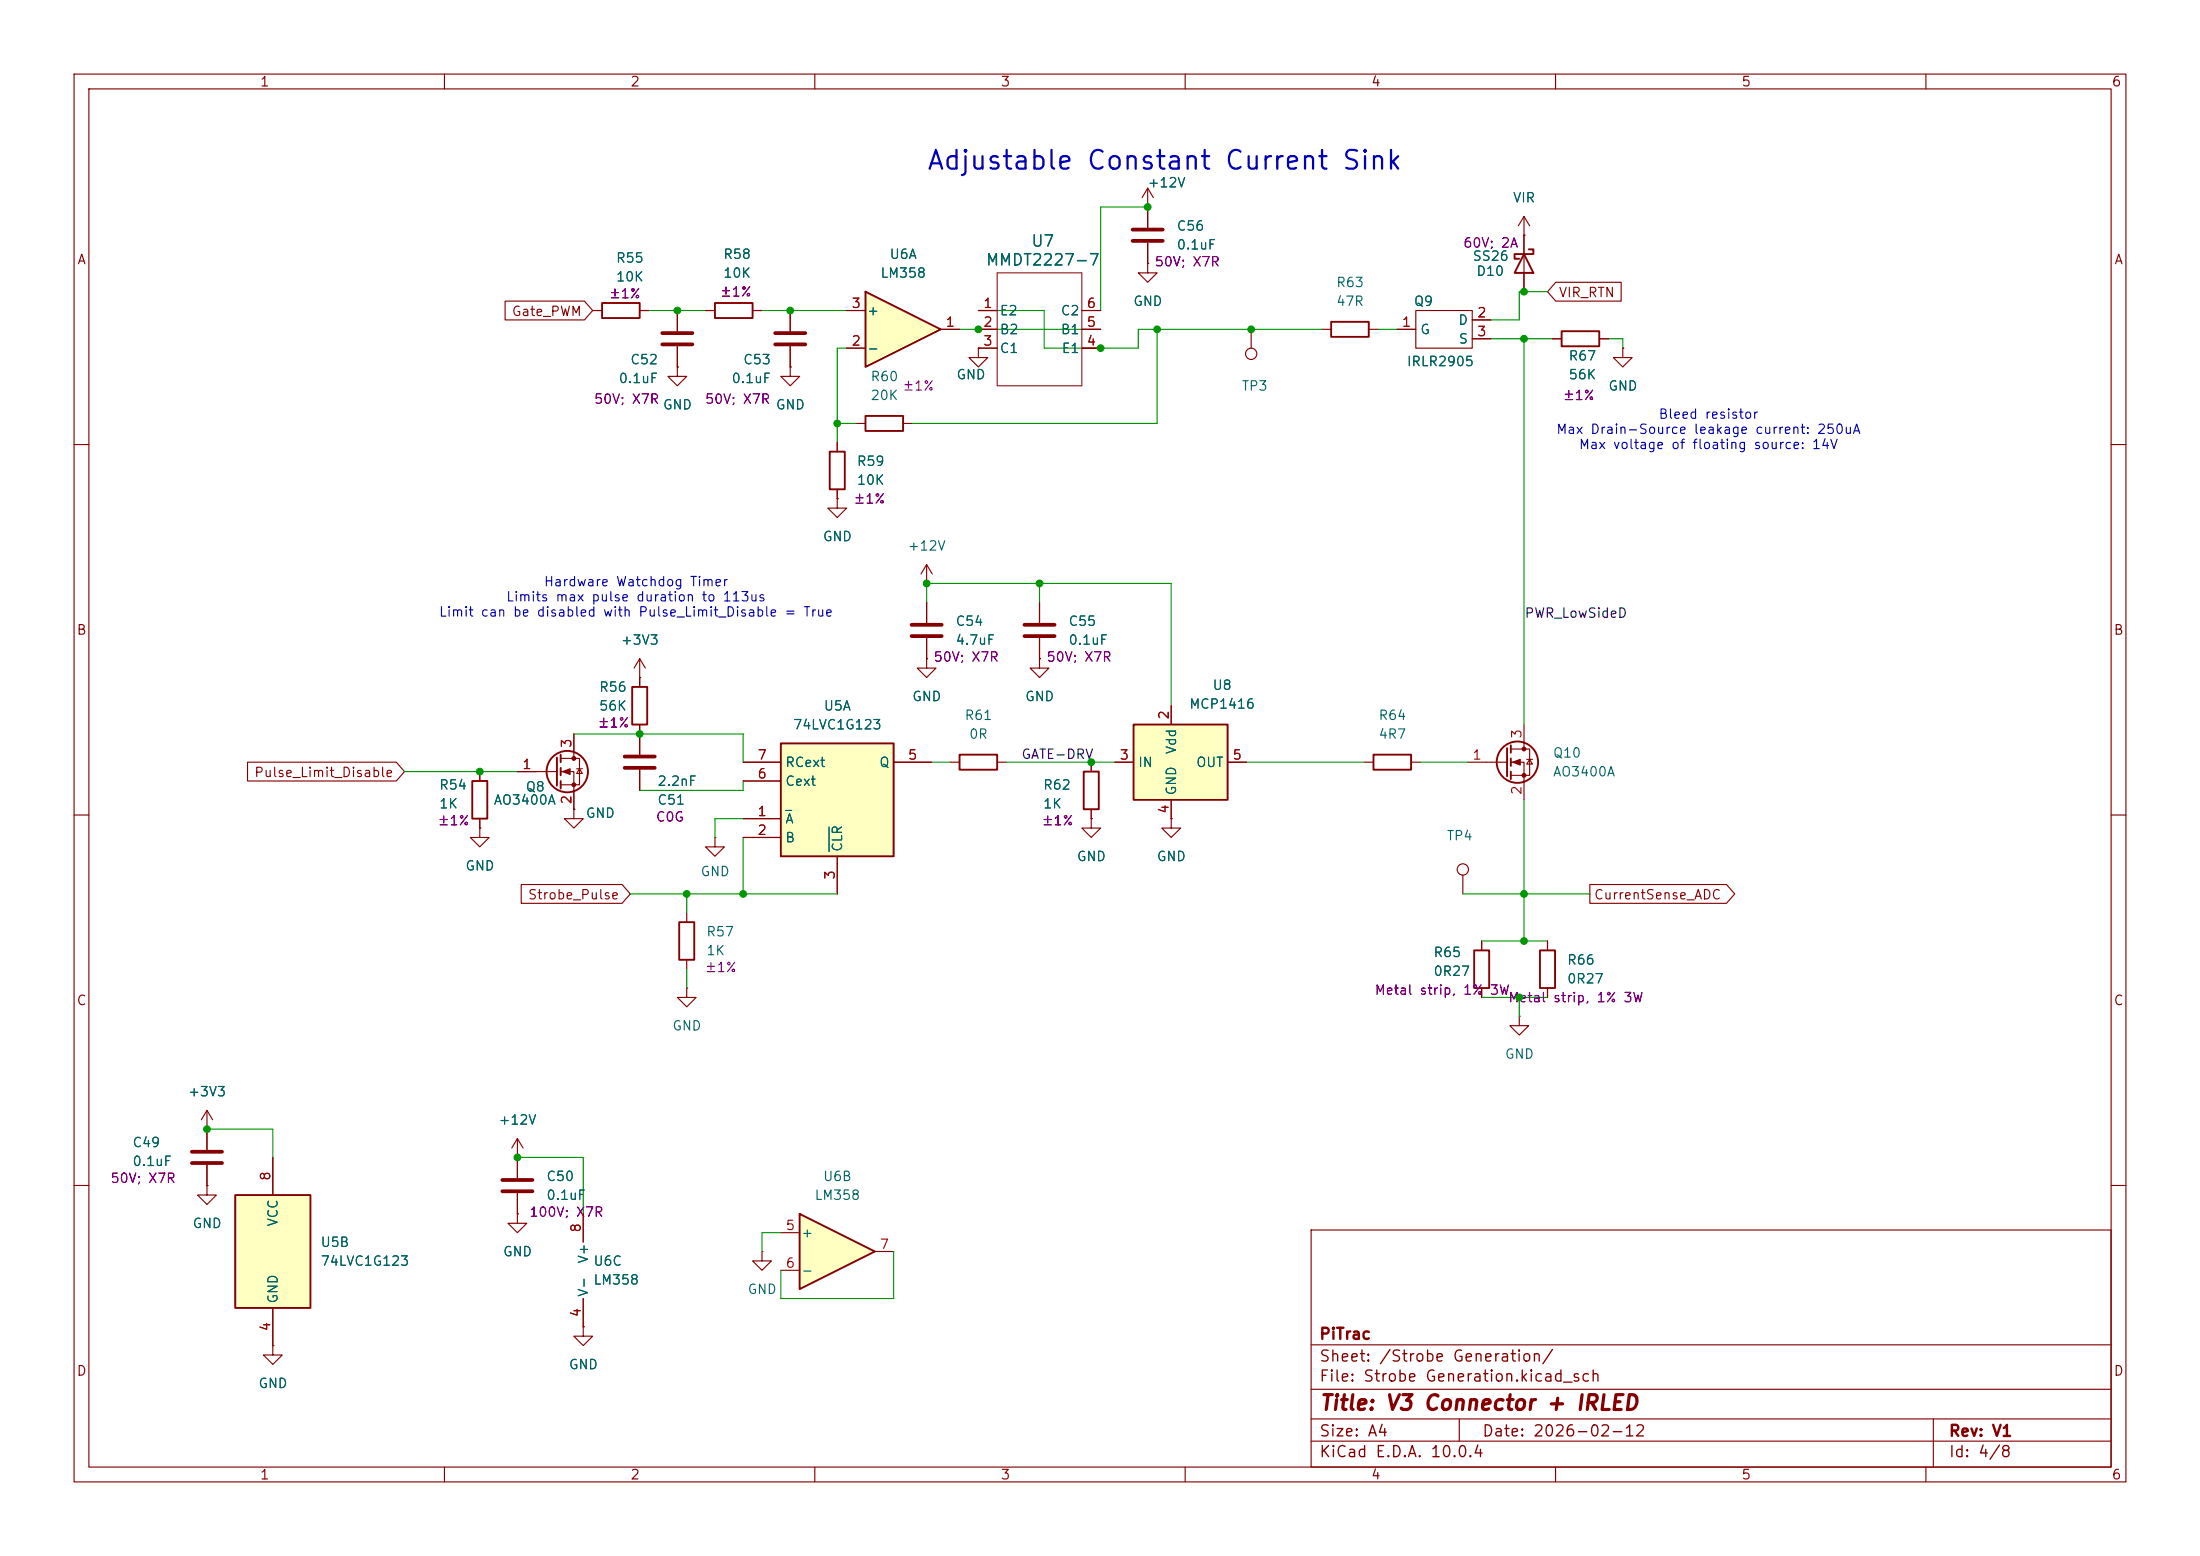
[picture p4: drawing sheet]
<svg xmlns="http://www.w3.org/2000/svg" width="297mm" height="210mm" viewBox="0 0 297 210" stroke-linecap="round" stroke-linejoin="round" font-family="sans-serif">
<g fill="none" stroke="#840000" stroke-width=".15">
<path d="M10 10h277v190h-277zM12 12h273v186h-273zM60 10v2M110 10v2M160 10v2M210 10v2M260 10v2M205.7 31.8h.1M205.7 29.2v10.2M205.7 29.2l-.7 1.3M205.7 29.2l.8 1.3M188.6 44.5h2.5"/>
<path d="M191.1 41.9h7.7v5.1h-7.7zM198.8 43.2h2.5M198.8 45.7h2.5M10 60h2M285 60h2M125.1 88.9v1.3h-1.3l1.3 1.2 1.3-1.2h-1.3M125.1 88.9h.1M10 110h2M285 110h2M92.7 123.2v1.3M92.7 129.5v1.3M200 127v1.3"/>
<path d="M200 133.4v1.2M205.1 137.2v1.2h1.3l-1.3 1.3-1.3-1.3h1.3M205.1 137.2h.1M27.9 152.4h.1M27.9 149.9l-.7 1.2M27.9 149.9l.8 1.2M27.9 149.9v2.5M10 160h2M27.9 160v1.3h1.3l-1.3 1.3-1.2-1.3h1.2M27.9 160h.1M78.7 179.1v1.2h-1.2l1.2 1.3 1.3-1.3h-1.3M78.7 179.1h.1"/>
<path d="M177 166h108v32h-108zM285 160h2M36.8 181.6v1.3h-1.2l1.2 1.3 1.3-1.3h-1.3M36.8 181.6h.1M60 198v2M110 198v2M160 198v2M177 194.5h108M177 191.5h108M177 187.5h108M177 181.5h108M197 191.5v3"/>
<path d="M210 198v2M260 198v2M261 191.5v6.5"/>
</g>
<path d="M205.7 34.3l1.3 2.5h-2.5zM206.4 33.7h.6v.6h-2.5v.6h.6M91.7 124.5h2v5h-2zM199 128.3h2v5.1h-2z" fill="none" stroke="#840000" stroke-width=".25"/>
<path d="M31.7 161.3h10.2v15.2h-10.2z" fill="#ffffc2"/>
<g fill="none" stroke="#840000" stroke-width=".25">
<path d="M210.8 44.7h5.1v2h-5.1zM63.8 105.4h2v5.1h-2zM146.3 104.1h2v5.1h-2zM185.4 101.9h5.1v2h-5.1zM203.5 101v3.8M204 100.6v1M204 102.4v1M204 104.1v1.1M31.7 161.3h10.2v15.2h-10.2z"/>
<circle cx="204.9" cy="102.9" r="2.79"/>
</g>
<g fill="none" stroke="#840000" stroke-width=".15">
<path d="M154.9 35.6v1.2h-1.2l1.2 1.3 1.3-1.3h-1.3M154.9 35.6h.1M132.1 41.9h2.5M132.1 44.5h2.5M132.1 47h2.5M146 41.9h2.6M146 44.5h2.6M146 47h2.6M209.5 45.7h1.3M215.9 45.7h1.3M219.1 47v1.3h1.2l-1.2 1.2-1.3-1.2h1.3M219.1 47h.1"/>
<path d="M125.1 81.3v2.8M125.1 86.1v2.8M140.3 81.3v2.8M140.3 86.1v2.8M205.7 97.8v3.3M64.8 104.1v1.3M64.8 110.5v1.3M147.3 102.9v1.2M147.3 109.2v1.3M158.1 110.5v1.3h1.3l-1.3 1.2-1.3-1.2h1.3M158.1 110.5h.1M184.1 102.9h1.3"/>
<path d="M190.5 102.9h1.3M197.5 118.1v2.6M198.1 102.9h5.4M204 101.1h2.5v3.5h-2.5M204 102.9h1.7v5.1M206.1 102.5h.8M206.5 102.5l.4 .6h-.8zM92.7 133.4v1.2h-1.3l1.3 1.3 1.3-1.3h-1.3M92.7 133.4h.1M27.9 152.4v2.8M27.9 157.2v2.8M36.8 156.2v5.1"/>
<path d="M69.8 156.2h.1M69.8 153.7v5.3M69.8 153.7l.8 1.2M69.8 153.7l-.7 1.2M36.8 176.5v5.1M69.8 161v2.8M78.7 163.8v3.8M78.7 175.3v3.8M102.9 168.9v1.3h1.2l-1.2 1.3-1.3-1.3h1.3M102.9 168.9h.1"/>
<circle cx="197.5" cy="117.3" r=".76"/>
</g>
<path d="M123.1 84.3h4M123.1 85.9h4M138.3 84.3h4.1M138.3 85.9h4.1M25.9 155.4h4.1M25.9 157h4.1M67.8 159.3h4.1M67.8 160.8h4.1" fill="none" stroke="#840000" stroke-width=".51"/>
<path d="M134.6 36.8h11.4v15.3h-11.4z" fill="none" stroke="#840000" stroke-width=".14"/>
<g fill="#840000" stroke="#840000" stroke-width=".15">
<path d="M204.2 102.9l1-.4v.8z"/>
<circle cx="205.7" cy="101.1" r=".25"/>
<circle cx="205.7" cy="104.6" r=".25"/>
</g>
<path d="M107.9 163.8l10.2 5.1-10.2 5.1z" fill="#ffffc2"/>
<path d="M116.8 56.1h5.1v2.1h-5.1zM179.7 43.4h5.1v2.1h-5.1zM85.3 92.7h2.1v5.1h-2.1zM207.9 128.3h2v5.1h-2zM107.9 163.8l10.2 5.1-10.2 5.1z" fill="none" stroke="#840000" stroke-width=".25"/>
<g fill="none" stroke="#840000" stroke-width=".15">
<path d="M154.9 27.9h.1M154.9 25.4v5.3M154.9 32.8v2.8M154.9 25.4l-.7 1.3M154.9 25.4l.8 1.3M115.6 57.2h1.2M121.9 57.2h1.3M132.1 47v1.3h1.2l-1.2 1.2-1.3-1.2h1.3M132.1 47h.1M168.9 44.5v2.5M178.4 44.5h1.3M184.8 44.5h1.3"/>
<path d="M86.4 91.4h.1M86.4 88.9v3.8M86.4 97.8v1.3M86.4 88.9l-.8 1.3M86.4 88.9l.7 1.3M147.3 110.5v1.3h-1.3l1.3 1.2 1.3-1.2h-1.3M147.3 110.5h.1M208.9 127v1.3M208.9 133.4v1.2M69.8 163.8v1.3h-1.2l1.2 1.3 1.3-1.3h-1.3M69.8 163.8h.1M105.4 166.4h2.5"/>
<path d="M105.4 171.5h2.5M118.1 168.9h2.5"/>
<circle cx="168.9" cy="47.8" r=".76"/>
</g>
<path d="M152.9 31h4.1M152.9 32.5h4.1" fill="none" stroke="#840000" stroke-width=".51"/>
<path d="M116.8 39.4l10.2 5.1-10.2 5z" fill="#ffffc2"/>
<path d="M116.8 39.4l10.2 5.1-10.2 5zM96.5 40.9h5.1v2h-5.1z" fill="none" stroke="#840000" stroke-width=".25"/>
<g fill="none" stroke="#840000" stroke-width=".15">
<path d="M95.2 41.9h1.3M101.6 41.9h1.3M106.7 49.5v1.3h-1.3l1.3 1.3 1.2-1.3h-1.2M106.7 49.5h.1M106.7 41.9v2.8M106.7 46.7v2.8M114.3 47h2.5M114.3 41.9h2.5M127 44.5h2.5M86.4 99.1v2.8M86.4 103.9v2.8M96.5 113v1.3h-1.3l1.3 1.3 1.3-1.3h-1.3"/>
<path d="M96.5 113h.1"/>
</g>
<path d="M104.6 46.5h4.1M104.6 45h4.1M84.3 103.6h4.1M84.3 102.1h4.1" fill="none" stroke="#840000" stroke-width=".51"/>
<path d="M105.4 100.3h15.2v15.3h-15.2z" fill="#ffffc2"/>
<g fill="none" stroke="#840000" stroke-width=".25">
<path d="M81.3 40.9h5.1v2h-5.1zM112 61h2v5h-2zM75.2 102.2v3.8M75.7 101.9v1M75.7 103.6v1M75.7 105.4v1M105.4 100.3h15.2v15.3h-15.2z"/>
<circle cx="76.6" cy="104.1" r="2.79"/>
</g>
<g fill="none" stroke="#840000" stroke-width=".15">
<path d="M80 41.9h1.3M86.4 41.9h1.2M91.4 49.5v1.3h-1.2l1.2 1.3 1.3-1.3h-1.3M91.4 49.5h.1M91.4 41.9v2.8M91.4 46.7v2.8M113 59.7v1.3M113 67.3v1.3h-1.2l1.2 1.3 1.3-1.3h-1.3M113 67.3h.1M113 66v1.3M125.1 78.7h.1M125.1 76.2l.8 1.3"/>
<path d="M125.1 76.2l-.8 1.3M125.1 76.2v2.5M77.5 99.1v3.3M64.8 111.8v1.2h-1.3l1.3 1.3 1.2-1.3h-1.2M64.8 111.8h.1M69.8 104.1h5.4M75.7 102.4h2.5v3.5h-2.5M75.7 104.1h1.8v5.1M77.5 109.2v1.3h1.2l-1.2 1.3-1.3-1.3h1.3M77.5 109.2h.1M77.9 103.8h.7M78.2 103.8l.4 .6h-.7z"/>
<path d="M100.3 110.5h5.1M100.3 113h5.1M100.3 102.9h5.1M100.3 105.4h5.1M113 115.6v5.1M120.6 102.9h5.1"/>
</g>
<path d="M106 109.4h.9M111.9 111.6v3.3" fill="none" stroke="#006464" stroke-width=".15"/>
<path d="M89.4 46.5h4.1M89.4 45h4.1" fill="none" stroke="#840000" stroke-width=".51"/>
<g fill="#840000" stroke="#840000" stroke-width=".15">
<path d="M75.9 104.1l1.1-.3v.7z"/>
<circle cx="77.5" cy="102.4" r=".25"/>
<circle cx="77.5" cy="105.9" r=".25"/>
</g>
<path d="M153 97.8h12.7v10.2h-12.7z" fill="#ffffc2"/>
<path d="M153 97.8h12.7v10.2h-12.7zM129.5 101.9h5.1v2h-5.1z" fill="none" stroke="#840000" stroke-width=".25"/>
<g fill="none" stroke="#840000" stroke-width=".15">
<path d="M154.9 35.6h.1M154.9 27.9h.1M154.9 27.9v2.8M154.9 32.8v2.8M205.7 31.8h.1M205.7 31.8v2.5M205.7 36.8v2.6M210 38.1h8.9v2.5h-8.9l-1.1-1.2zM68.2 40.6h10.7l1.1 1.3-1.1 1.3h-10.7zM80 41.9h1.3M86.4 41.9h1.2M91.4 49.5h.1"/>
<path d="M91.4 41.9v2.8M91.4 46.7v2.8M95.2 41.9h1.3M101.6 41.9h1.3M106.7 49.5h.1M106.7 41.9v2.8M106.7 46.7v2.8M113 59.7v1.3M114.3 41.9h2.5M114.3 47h2.5M127 44.5h2.5M132.1 47h.1"/>
<path d="M132.1 44.5h2.5M132.1 41.9h2.5M132.1 47h2.5M146 44.5h2.6M146 41.9h2.6M146 47h2.6M188.6 44.5h2.5M198.8 43.2h2.5M198.8 45.7h2.5M209.5 45.7h1.3M215.9 45.7h1.3M219.1 47h.1"/>
<path d="M113 67.3h.1M113 66v1.3M77.5 99.1v2.5M86.4 91.4h.1M86.4 91.4v1.3M86.4 97.8v4.1M125.1 88.9h.1M125.1 81.3v2.8M125.1 86.1v2.8M140.3 88.9v1.3h-1.2l1.2 1.2 1.3-1.2h-1.3M140.3 88.9h.1M140.3 81.3v2.8"/>
<path d="M140.3 86.1v2.8M158.1 95.3v2.5M33.4 102.9h20.1l1.1 1.2-1.1 1.3h-20.1zM64.8 111.8h.1M64.8 104.1v1.3M64.8 110.5v1.3M69.8 104.1h2.6M70.4 119.4h13.6l1.1 1.3-1.1 1.2h-13.6zM77.5 109.2h.1M77.5 106.7v2.5M86.4 103.9v2.8M100.3 102.9h5.1"/>
<path d="M100.3 110.5h5.1M100.3 113h5.1M100.3 105.4h5.1M113 115.6v5.1M120.6 102.9h5.1M128.3 102.9h1.2M134.6 102.9h1.3M147.3 110.5h.1M147.3 102.9v1.2M147.3 109.2v1.3M150.5 102.9h2.5M158.1 110.5h.1"/>
<path d="M158.1 108v2.5M165.7 102.9h2.6M214.6 119.4h18.5l1.1 1.3-1.1 1.2h-18.5zM200 127v1.3M200 133.4v1.2M208.9 127v1.3M208.9 133.4v1.2M27.9 152.4h.1M27.9 152.4v2.8M27.9 157.2v2.8M36.8 156.2v5.1M69.8 156.2h.1"/>
<path d="M69.8 156.2v2.8M27.9 160h.1M36.8 176.5v5.1M69.8 163.8h.1M69.8 161v2.8M78.7 179.1h.1M78.7 163.8v3.8M78.7 175.3v3.8M36.8 181.6h.1"/>
</g>
<g fill="none" stroke="#009600" stroke-width=".15">
<path d="M154.9 27.9h-6.3v14M208.9 39.4h-3.8v3.8h-3.8M87.6 41.9h7.6M102.9 41.9h11.4M113 57.2h2.6M114.3 47h-1.3v12.7M129.5 44.5h19.1M132.1 41.9h8.9v5.1h12.7v-2.5h24.7M156.2 44.5v12.7h-33M186.1 44.5h2.5M201.3 45.7h8.2M205.7 45.7v52.1"/>
<path d="M217.2 45.7h1.9v1.3M140.3 78.7v2.6M77.5 99.1h22.8v3.8M125.1 81.3v-2.6h33v16.6M54.6 104.1h15.2M100.3 105.4v1.3h-13.9M100.3 113v7.7M100.3 110.5h-3.8v2.5M125.7 102.9h2.6M135.9 102.9h14.6M168.3 102.9h15.8M191.8 102.9h6.3"/>
<path d="M205.7 108v19M85.1 120.7h27.9M92.7 120.7v2.5M92.7 130.8v2.6M197.5 120.7h17.1M200 134.6h8.9M200 127h8.9M205.1 134.6v2.6M27.9 152.4h8.9v3.8M69.8 156.2h8.9v7.6M105.4 166.4h-2.5v2.5M120.6 168.9v6.4h-15.2v-3.8"/>
</g>
<path d="M106 109.4h.9M111.9 111.6v3.3" fill="none" stroke="#006464" stroke-width=".15"/>
<g fill="#009600" stroke="#009600" stroke-width=".14">
<circle cx="205.1" cy="134.6" r=".46"/>
<circle cx="205.7" cy="45.7" r=".46"/>
<circle cx="205.7" cy="120.7" r=".46"/>
<circle cx="205.7" cy="39.4" r=".46"/>
<circle cx="205.7" cy="127" r=".46"/>
<circle cx="27.9" cy="152.4" r=".46"/>
<circle cx="100.3" cy="120.7" r=".46"/>
<circle cx="92.7" cy="120.7" r=".46"/>
<circle cx="64.8" cy="104.1" r=".46"/>
<circle cx="69.8" cy="156.2" r=".46"/>
<circle cx="154.9" cy="27.9" r=".46"/>
<circle cx="156.2" cy="44.5" r=".46"/>
<circle cx="148.6" cy="47" r=".46"/>
<circle cx="168.9" cy="44.5" r=".46"/>
<circle cx="86.4" cy="99.1" r=".46"/>
<circle cx="132.1" cy="44.5" r=".46"/>
<circle cx="106.7" cy="41.9" r=".46"/>
<circle cx="113" cy="57.2" r=".46"/>
<circle cx="91.4" cy="41.9" r=".46"/>
<circle cx="125.1" cy="78.7" r=".46"/>
<circle cx="140.3" cy="78.7" r=".46"/>
<circle cx="147.3" cy="102.9" r=".46"/>
</g>
<text font-size="2.5" fill="#0000c2" x="125" y="23.5">Adjustable Constant Current Sink</text>
<text font-size="2" fill="#840000" x="178" y="190.8">Title: V3 Connector + IRLED</text>
<g font-size="1.5" fill="#006464">
<text x="139.1" y="33.7">U7</text>
<text x="133" y="36.2">MMDT2227-7</text>
</g>
<g font-size="1.5" fill="#840000">
<text x="178" y="184.2">Sheet: /Strobe Generation/</text>
<text x="178" y="181.2">PiTrac</text>
<text x="178" y="186.9">File: Strobe Generation.kicad_sch</text>
<text x="178" y="197.1">KiCad E.D.A. 10.0.4</text>
<text x="178" y="194.3">Size: A4</text>
<text x="200" y="194.3">Date: 2026-02-12</text>
<text x="263" y="194.3">Rev: V1</text>
<text x="263" y="197.1">Id: 4/8</text>
</g>
<g font-size="1.3" fill="#840000">
<text x="35" y="12">1</text>
<text x="85" y="12">2</text>
<text x="135" y="12">3</text>
<text x="185" y="12">4</text>
<text x="235" y="12">5</text>
<text x="285" y="12">6</text>
<text x="10.3" y="36">A</text>
<text x="285.3" y="36">A</text>
<text x="210.3" y="40.4">VIR_RTN</text>
<text x="69" y="43">Gate_PWM</text>
<text x="10.3" y="86">B</text>
<text x="285.3" y="86">B</text>
<text x="34.2" y="105.2">Pulse_Limit_Disable</text>
<text x="71.2" y="121.7">Strobe_Pulse</text>
<text x="215.1" y="121.7">CurrentSense_ADC</text>
<text x="10.3" y="136">C</text>
<text x="285.3" y="136">C</text>
<text x="10.3" y="186">D</text>
<text x="285.3" y="186">D</text>
<text x="35" y="200">1</text>
<text x="85" y="200">2</text>
<text x="135" y="200">3</text>
<text x="185" y="200">4</text>
<text x="235" y="200">5</text>
<text x="285" y="200">6</text>
</g>
<g font-size="1.3" fill="#006464">
<text x="154.8" y="25.6">+12V</text>
<text x="204.2" y="27.6">VIR</text>
<text x="83.1" y="35.8">R55</text>
<text x="97.5" y="35.3">R58</text>
<text x="120" y="35.3">U6A</text>
<text x="158.8" y="31.5">C56</text>
<text x="158.8" y="34">0.1uF</text>
<text x="198.7" y="35.5">SS26</text>
<text x="83.1" y="38.3">10K</text>
<text x="97.5" y="37.8">10K</text>
<text x="118.8" y="37.8">LM358</text>
<text x="152.9" y="41.6">GND</text>
<text x="180.3" y="39.1">R63</text>
<text x="180.3" y="41.6">47R</text>
<text x="190.8" y="41.6">Q9</text>
<text x="199.2" y="37.5">D10</text>
<text x="117" y="48">-</text>
<text x="117" y="42.9">+</text>
<text x="134.9" y="42.9">E2</text>
<text x="134.9" y="45.4">B2</text>
<text x="134.9" y="48">C1</text>
<text x="143.1" y="45.4">B1</text>
<text x="143.1" y="42.9">C2</text>
<text x="143.2" y="48">E1</text>
<text x="191.6" y="45.4">G</text>
<text x="196.8" y="44.2">D</text>
<text x="196.8" y="46.7">S</text>
<text x="83.4" y="52">0.1uF</text>
<text x="85" y="49.5">C52</text>
<text x="98.7" y="52">0.1uF</text>
<text x="100.2" y="49.5">C53</text>
<text x="117.4" y="51.8">R60</text>
<text x="129" y="51.5">GND</text>
<text x="167.5" y="53">TP3</text>
<text x="189.8" y="49.7">IRLR2905</text>
<text x="211.7" y="49">R67</text>
<text x="211.7" y="51.5">56K</text>
<text x="217" y="53">GND</text>
<text x="89.4" y="55.6">GND</text>
<text x="104.6" y="55.6">GND</text>
<text x="117.4" y="54.3">20K</text>
<text x="115.6" y="63.2">R59</text>
<text x="115.6" y="65.7">10K</text>
<text x="111" y="73.4">GND</text>
<text x="122.5" y="74.6">+12V</text>
<text x="83.7" y="87.3">+3V3</text>
<text x="128.9" y="84.8">C54</text>
<text x="128.9" y="87.3">4.7uF</text>
<text x="144.2" y="84.8">C55</text>
<text x="144.2" y="87.3">0.1uF</text>
<text x="80.8" y="93.7">R56</text>
<text x="123.1" y="95">GND</text>
<text x="138.3" y="95">GND</text>
<text x="160.5" y="96">MCP1416</text>
<text x="163.6" y="93.4">U8</text>
<text x="80.8" y="96.2">56K</text>
<text x="107" y="98.8">74LVC1G123</text>
<text x="111.1" y="96.2">U5A</text>
<text x="130.1" y="97.5">R61</text>
<text x="130.7" y="100">0R</text>
<text x="159.1" y="101.9" transform="rotate(-90 159.1 101.9)">Vdd</text>
<text x="186" y="97.5">R64</text>
<text x="186" y="100">4R7</text>
<text x="59.2" y="106.9">R54</text>
<text x="70.9" y="107.1">Q8</text>
<text x="88.7" y="106.4">2.2nF</text>
<text x="105.9" y="106.4">Cext</text>
<text x="105.9" y="103.8">RCext</text>
<text x="118.6" y="103.8">Q</text>
<text x="140.7" y="106.9">R62</text>
<text x="153.5" y="103.8">IN</text>
<text x="159.1" y="107.4" transform="rotate(-90 159.1 107.4)">GND</text>
<text x="161.4" y="103.8">OUT</text>
<text x="209.6" y="102.6">Q10</text>
<text x="209.6" y="105.1">AO3400A</text>
<text x="59.2" y="109.4">1K</text>
<text x="66.6" y="108.9">AO3400A</text>
<text x="79" y="110.7">GND</text>
<text x="88.7" y="108.9">C51</text>
<text x="105.9" y="111.5">A</text>
<text x="140.7" y="109.4">1K</text>
<text x="195.2" y="113.7">TP4</text>
<text x="62.7" y="117.8">GND</text>
<text x="94.5" y="118.6">GND</text>
<text x="105.9" y="114">B</text>
<text x="114" y="115.1" transform="rotate(-90 114 115.1)">CLR</text>
<text x="145.3" y="116.5">GND</text>
<text x="156.1" y="116.5">GND</text>
<text x="95.3" y="129.2">1K</text>
<text x="95.3" y="126.7">R57</text>
<text x="193.4" y="129.5">R65</text>
<text x="211.5" y="130.5">R66</text>
<text x="193.4" y="132">0R27</text>
<text x="211.5" y="133.1">0R27</text>
<text x="90.7" y="139.4">GND</text>
<text x="203.1" y="143.2">GND</text>
<text x="25.3" y="148.3">+3V3</text>
<text x="17.8" y="155.1">C49</text>
<text x="67.2" y="152.1">+12V</text>
<text x="17.8" y="157.7">0.1uF</text>
<text x="73.7" y="159.7">C50</text>
<text x="111" y="159.7">U6B</text>
<text x="25.9" y="166.1">GND</text>
<text x="37.8" y="165.6" transform="rotate(-90 37.8 165.6)">VCC</text>
<text x="73.7" y="162.3">0.1uF</text>
<text x="108.1" y="167.3">+</text>
<text x="109.9" y="162.3">LM358</text>
<text x="43.2" y="171.2">74LVC1G123</text>
<text x="43.2" y="168.6">U5B</text>
<text x="67.8" y="169.9">GND</text>
<text x="79.7" y="170.6" transform="rotate(-90 79.7 170.6)">V+</text>
<text x="80" y="171.2">U6C</text>
<text x="80" y="173.7">LM358</text>
<text x="108.1" y="172.4">-</text>
<text x="37.8" y="176" transform="rotate(-90 37.8 176)">GND</text>
<text x="79.7" y="175.1" transform="rotate(-90 79.7 175.1)">V-</text>
<text x="100.8" y="175">GND</text>
<text x="76.7" y="185.1">GND</text>
<text x="34.8" y="187.7">GND</text>
</g>
<g font-size="1.3" fill="#840084">
<text x="197.4" y="33.7">60V; 2A</text>
<text x="82.1" y="40.6">±1%</text>
<text x="97.1" y="40.3">±1%</text>
<text x="155.8" y="36.3">50V; X7R</text>
<text x="121.7" y="53">±1%</text>
<text x="80.1" y="54.8">50V; X7R</text>
<text x="95.1" y="54.8">50V; X7R</text>
<text x="210.9" y="54.3">±1%</text>
<text x="115.1" y="68.3">±1%</text>
<text x="125.9" y="89.6">50V; X7R</text>
<text x="141.2" y="89.6">50V; X7R</text>
<text x="80.6" y="98.5">±1%</text>
<text x="59" y="111.7">±1%</text>
<text x="88.4" y="111.2">C0G</text>
<text x="140.5" y="111.7">±1%</text>
<text x="95.1" y="131.5">±1%</text>
<text x="185.5" y="134.6">Metal strip, 1% 3W</text>
<text x="203.5" y="135.6">Metal strip, 1% 3W</text>
<text x="14.8" y="160">50V; X7R</text>
<text x="71.4" y="164.5">100V; X7R</text>
</g>
<g font-size="1.3" fill="#a90000">
<text x="114.9" y="41.9">3</text>
<text x="132.6" y="41.9">1</text>
<text x="146.6" y="41.9">6</text>
<text x="114.9" y="47">2</text>
<text x="127.6" y="44.4">1</text>
<text x="132.6" y="44.4">2</text>
<text x="132.6" y="47">3</text>
<text x="146.6" y="47">4</text>
<text x="146.6" y="44.4">5</text>
<text x="189.2" y="44.4">1</text>
<text x="199.3" y="43.2">2</text>
<text x="199.3" y="45.7">3</text>
<text x="77.4" y="101" transform="rotate(-90 77.4 101)">3</text>
<text x="158.1" y="97.2" transform="rotate(-90 158.1 97.2)">2</text>
<text x="205.7" y="99.8" transform="rotate(-90 205.7 99.8)">3</text>
<text x="70.4" y="104.1">1</text>
<text x="102.2" y="105.4">6</text>
<text x="102.2" y="102.8">7</text>
<text x="122.5" y="102.8">5</text>
<text x="151.1" y="102.8">3</text>
<text x="166.3" y="102.8">5</text>
<text x="198.7" y="102.8">1</text>
<text x="205.7" y="107.4" transform="rotate(-90 205.7 107.4)">2</text>
<text x="77.4" y="108.7" transform="rotate(-90 77.4 108.7)">2</text>
<text x="102.2" y="110.5">1</text>
<text x="102.2" y="113">2</text>
<text x="158.1" y="109.9" transform="rotate(-90 158.1 109.9)">4</text>
<text x="113" y="118.8" transform="rotate(-90 113 118.8)">3</text>
<text x="36.8" y="159.5" transform="rotate(-90 36.8 159.5)">8</text>
<text x="78.7" y="166.4" transform="rotate(-90 78.7 166.4)">8</text>
<text x="106" y="166.3">5</text>
<text x="106" y="171.4">6</text>
<text x="118.7" y="168.9">7</text>
<text x="36.8" y="179.8" transform="rotate(-90 36.8 179.8)">4</text>
<text x="78.7" y="177.9" transform="rotate(-90 78.7 177.9)">4</text>
</g>
<g font-size="1.3" fill="#0000c2">
<text x="210" y="58.9">Max Drain-Source leakage current: 250uA</text>
<text x="223.8" y="56.8">Bleed resistor</text>
<text x="213.1" y="60.9">Max voltage of floating source: 14V</text>
<text x="59.2" y="83.5">Limit can be disabled with Pulse_Limit_Disable = True</text>
<text x="68.2" y="81.5">Limits max pulse duration to 113us</text>
<text x="73.3" y="79.4">Hardware Watchdog Timer</text>
</g>
<g font-size="1.3" fill="#0f0f0f">
<text x="205.7" y="83.7">PWR_LowSideD</text>
<text x="137.8" y="102.7">GATE-DRV</text>
</g>
</svg>
